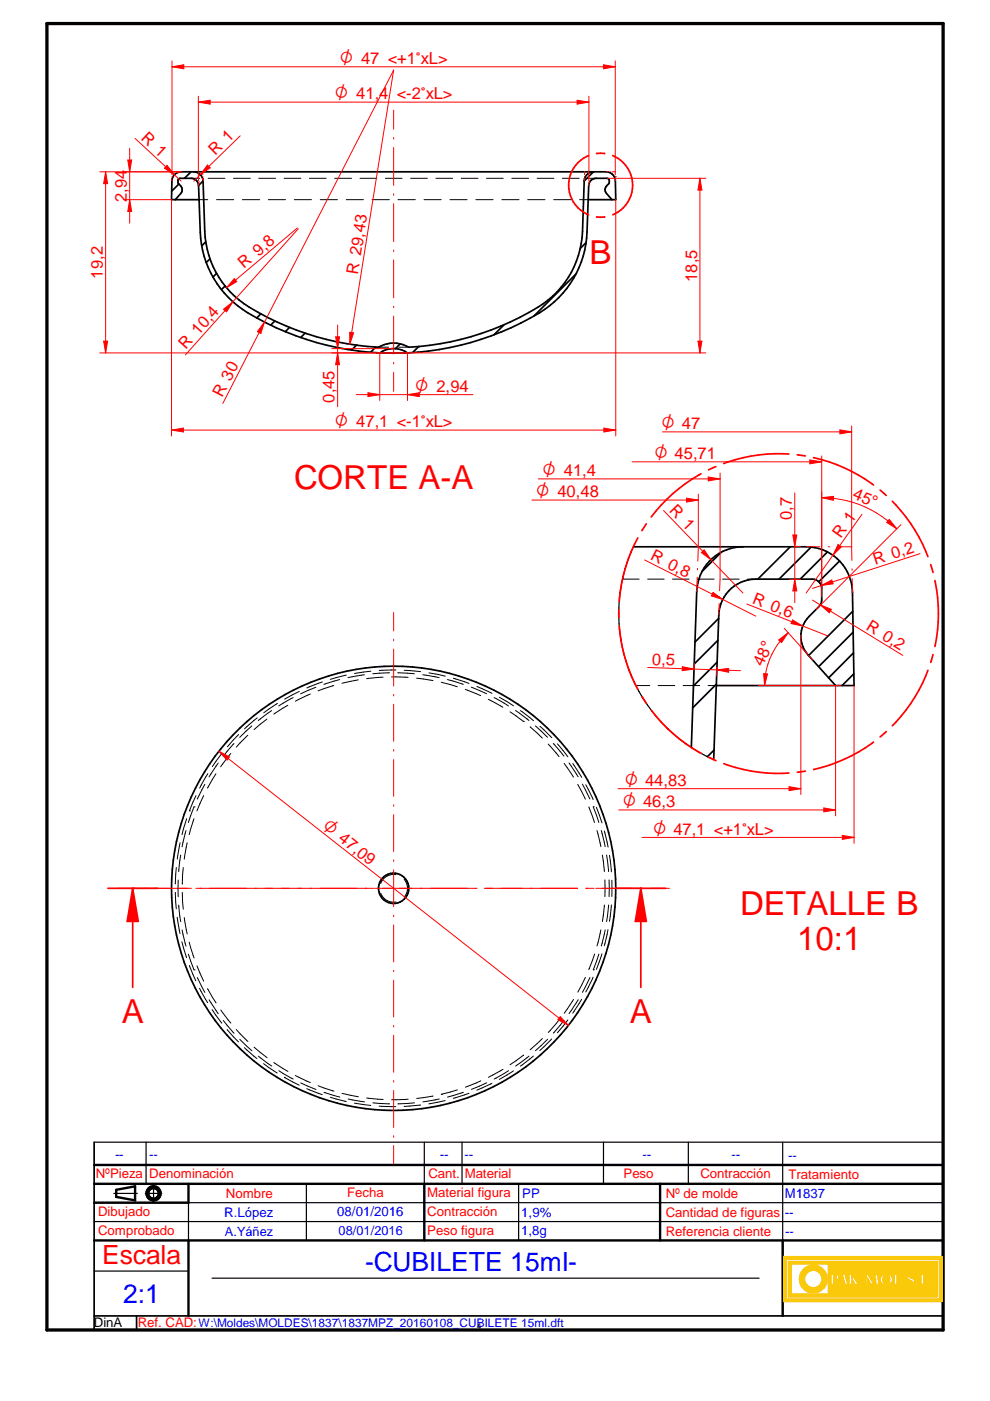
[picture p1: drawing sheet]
<svg xmlns="http://www.w3.org/2000/svg" width="210mm" height="297mm" viewBox="0 0 210 297" stroke-linecap="round" stroke-linejoin="round" font-family="sans-serif">
<path d="M9.9 5h190.1v277h-190.1z" fill="none" stroke="#000" stroke-width=".7"/>
<g fill="none" stroke="#000" stroke-width=".51">
<path d="M20 255h20M20 247h180M20 251h180M24.6 252.3v1.5M28.6 251.5v3M140 251v12M20 263h180M165.9 263v16"/>
<circle cx="32.5" cy="253" r="1.13"/>
<circle cx="32.6" cy="253" r="1.5"/>
</g>
<path d="M20 242.2v39.8h180v-39.8M20 279h180M29 279v3" fill="none" stroke="#000" stroke-width=".36"/>
<g fill="none" stroke="#000" stroke-width=".25">
<path d="M20 259h180M24.1 253h5M30.8 253h3.5M31 242.2v8.8M32.6 251.3v3.5M40 255v8M65 251v12M98 242.2v8.8M110 251v12M128 242.2v8.8M145.9 242.2v8.8M165.9 242.2v20.8"/>
<path d="M20 269.5h20M45 271h116"/>
</g>
<g fill="#faca0a">
<path d="M166.2 266.4v9.5h33.5v-9.5zM166.7 267h32.5v8.4h-32.5z" fill-rule="evenodd"/>
<path d="M167.2 267.5v7.4h31.5v-7.4zM194.1 272.1a.3 .3 0 0 1 .6 0 .3 .3 0 0 1-.6 0zM195.3 270.1h.6v2h.9v.3h-1.5zM197 272.1a.3 .3 0 0 1 .6 0 .3 .3 0 0 1-.6 0zM167.7 268h7.9v6.4h-7.9zM176.1 270.1h1.2a.66 .66 0 0 1 .6 .8 .66 .66 0 0 1-.8 .5h-.3v1h-.7zM178.6 270.1h.6l.6 2.3h-.6l-.2-.5h-.7l-.1 .5h-.3zM180 270.1h.6v1l.8-1h.3l-.6 .7 .9 1.6h-.7l-.6-1-.1 1h-.6zM182.1 271h.8v.3h-.8zM183.7 270.1h.4l.8 1.5 .8-1.5h.4l.3 2.3h-.7l-.1-1.4-.8 1.4h-.2l-.7-1.4-.1 1.4h-.5zM187 270.3a1.28 1.28 0 0 1 1.9 .2 1.28 1.28 0 0 1-.2 1.8 1.27 1.27 0 0 1-1.8-.2 1.27 1.27 0 0 1 .1-1.8zM189.6 270.1h.6v2h.9v.3h-1.5zM192.6 270.3a.8 .8 0 0 1 1.3 .5h-.3a.4 .4 0 0 0-.3-.5 .4 .4 0 0 0-.5 .4l.1 .1a.9 .9 0 0 1 .9 .4 .9 .9 0 0 1 0 1 .83 .83 0 0 1-.9 .2 .83 .83 0 0 1-.6-.8h.4a.41 .41 0 0 0 .2 .6 .41 .41 0 0 0 .5-.4l-.1-.1a.9 .9 0 0 1-.7-1.4z" fill-rule="evenodd"/>
</g>
<path d="M176.1 270.1h1.2a.66 .66 0 0 1 .6 .8 .66 .66 0 0 1-.8 .5h-.3v1h-.7zM178.6 270.1h.6l.6 2.3h-.6l-.2-.5h-.7l-.1 .5h-.3zM180 270.1h.6v1l.8-1h.3l-.6 .7 .9 1.6h-.7l-.6-1-.1 1h-.6zM183.7 270.1h.4l.8 1.5 .8-1.5h.4l.3 2.3h-.7l-.1-1.4-.8 1.4h-.2l-.7-1.4-.1 1.4h-.5zM187 270.3a1.28 1.28 0 0 1 1.9 .2 1.28 1.28 0 0 1-.2 1.8 1.27 1.27 0 0 1-1.8-.2 1.27 1.27 0 0 1 .1-1.8zM192.4 270.8a.77 .77 0 0 1 .7-.7 .77 .77 0 0 1 .8 .7h-.3a.4 .4 0 0 0-.3-.5 .4 .4 0 0 0-.5 .4l.3 .2" fill="none" stroke="#faca0a" stroke-width=".36"/>
<circle cx="193.2" cy="270.9" r=".18" fill="#faca0a"/>
<path d="M193.2 270.9a.78 .78 0 0 1 .7 .5 .78 .78 0 0 1-.1 .8" fill="none" stroke="#faca0a" stroke-width=".36"/>
<circle cx="193.7" cy="272.2" r=".18" fill="#faca0a"/>
<path d="M193.1 272.2l-.5-.2 .1-.4h-.4a.82 .82 0 0 0 .5 .8 .82 .82 0 0 0 .9-.2" fill="none" stroke="#faca0a" stroke-width=".36"/>
<circle cx="193.1" cy="272.2" r=".18" fill="#faca0a"/>
<path d="M193.5 271.9l-.4 .3" fill="none" stroke="#faca0a" stroke-width=".36"/>
<circle cx="193.5" cy="271.9" r=".18" fill="#faca0a"/>
<path d="M192.4 270.8l.2 .5 .7 .4 .2 .2" fill="none" stroke="#faca0a" stroke-width=".36"/>
<path d="M170.5 269a2.91 2.91 0 0 1 3.1-.5 2.91 2.91 0 0 1 1.7 2.5h-1a1.89 1.89 0 0 0-2.8-1.4 1.89 1.89 0 0 0 0 3.2 1.89 1.89 0 0 0 2.8-1.5h1a2.91 2.91 0 0 1-4.1 2.5 2.91 2.91 0 0 1-.7-4.8z" fill-rule="evenodd" fill="#faca0a"/>
<path d="M170.5 269a2.91 2.91 0 0 1 3.1-.5 2.91 2.91 0 0 1 1.7 2.5h-1a1.89 1.89 0 0 0-2.8-1.4 1.89 1.89 0 0 0 0 3.2 1.89 1.89 0 0 0 2.8-1.5h1a2.91 2.91 0 0 1-4.1 2.5 2.91 2.91 0 0 1-.7-4.8z" fill="none" stroke="#faca0a" stroke-width=".36"/>
<path d="M176.8 270.3a.46 .46 0 0 1 .5 .5 .46 .46 0 0 1-.5 .5z" fill-rule="evenodd" fill="#faca0a"/>
<path d="M176.8 270.3a.46 .46 0 0 1 .5 .5 .46 .46 0 0 1-.5 .5z" fill="none" stroke="#faca0a" stroke-width=".36"/>
<path d="M178.7 270.7l.3 1h-.6z" fill="#faca0a"/>
<path d="M178.7 270.7l.3 1h-.6z" fill="none" stroke="#faca0a" stroke-width=".36"/>
<path d="M187.5 270.5a.75 .75 0 0 1 .9 .1 .75 .75 0 0 1 .2 .9 .68 .68 0 0 1-.7 .7 .68 .68 0 0 1-.7-.7l.1-.6z" fill-rule="evenodd" fill="#faca0a"/>
<g fill="none" stroke="#faca0a" stroke-width=".36">
<path d="M166.2 266.4h33.5v9.5h-33.5zM166.7 267h32.5v8.4h-32.5zM167.2 267.5h31.5v7.4h-31.5zM167.7 268h7.9v6.4h-7.9zM182.1 271h.8v.3h-.8zM187.5 270.5a.75 .75 0 0 1 .9 .1 .75 .75 0 0 1 .2 .9 .68 .68 0 0 1-.7 .7 .68 .68 0 0 1-.7-.7l.1-.6zM189.6 270.1h.6v2h.9v.3h-1.5zM195.3 270.1h.6v2h.9v.3h-1.5z"/>
<circle cx="194.4" cy="272.1" r=".29"/>
<circle cx="197.3" cy="272.1" r=".3"/>
</g>
<path d="M20 242.2h180M40 255h160M90 242.2v8.8" fill="none" stroke="#000" stroke-width=".25"/>
<path d="M24.6 253.8l4 .7M28.6 251.5l-4 .8M40 251v4M90 251v12M40 263v16" fill="none" stroke="#000" stroke-width=".51"/>
<g fill="none" stroke="#000" stroke-width=".21">
<path d="M47.1 159.7l-2.1 2.8M48.9 159.8l-2.1 2.8M49.6 157.6l-2.3 2.7M50.6 155.7l-2.4 2.6M52.5 155.9l-2.4 2.5M53.4 153.9l-2.6 2.4M54.5 152.2l-2.6 2.3M56.6 152.5l-2.7 2.2M57.6 150.7l-2.8 2.1M58.8 149.1l-2.9 2M61 149.5l-2.9 1.9M62.1 147.9l-3 1.8"/>
<path d="M63.5 146.6l-3.2 1.6M65.8 147.2l-3.2 1.5M67 145.7l-3.3 1.4M68.3 144.6l-3.2 1.3M70.8 145.4l-3.4 1.1M72 144.1l-3.3 1M73.4 143.1l-3.4 .9M75.9 144.1l-3.4 .8M77.3 143.1l-3.5 .6M78.6 142.3l-3.4 .5M81.2 143.6l-3.5 .3M82.5 142.6l-3.5 .3"/>
<path d="M83 143.5l3.5 .1M83.9 142l-3.5 .2M84.3 142.6l3.6 .3M85.7 142.1l3.5 .3M88.3 143.8l3.5 .5M89.6 143.1l3.5 .6M91 142.7l3.4 .7M93.6 144.7l3.4 .9M94.9 144.1l3.3 1M96.1 143.8l3.3 1.1M98.7 146.2l3.2 1.3M99.9 145.7l3.3 1.4"/>
<path d="M101.1 145.5l3.2 1.5M103.5 148.3l3.1 1.7M104.8 147.9l3 1.8M105.9 147.8l3 1.8M108.1 150.9l2.9 2M109.3 150.6l2.8 2.2M110.3 150.7l2.8 2.1M111 152.9h.1M112.4 154.1l2.6 2.4M113.5 153.9l2.6 2.4M114.5 154l2.5 2.4M116.2 157.8l2.3 2.6"/>
<path d="M117.3 157.6l2.3 2.7M118.2 157.7l2.2 2.7M38.2 178.7l-.6 3.4M39.4 176.1l-.8 3.4M39.6 173.6l-1 3.4M39.7 178.7l-.6 3.5M40.2 171.9h.1M41.1 171.1h.1M41.1 171.1l-1.2 3.3M41.1 173.6l-1 3.4M41.6 168.7l-1.4 3.2M43.2 168.7l-1.4 3.2"/>
<path d="M43.4 166.3l-1.6 3.1M44.1 164l-1.8 3.1M45.8 164.1l-1.8 3M46.3 161.8l-2 2.9M119.6 161.9l2 2.9M120.6 161.8l2 2.9M121.5 161.9l1.8 2.9M122.5 166.3l1.6 3.1M123.5 166.3l1.6 3.1M124.2 166.4l1.6 3.1M124.8 171.1l1.2 3.3M125.8 171h.1"/>
<path d="M125.8 171.1l1.2 3.3M126.4 171.2l1.2 3.3M126.6 176.1l.8 3.4M127.5 176.1l.8 3.4M128.1 176.2l.8 3.4M37.2 189.2l.2 3.5M37.4 183.9l-.2 3.5M37.6 194.5l.6 3.4M37.8 186.6v3.5M37.9 191.9l.4 3.5M38.3 181.3l-.4 3.5M38.6 199.7l1 3.3"/>
<path d="M38.6 197.2l.8 3.4M38.7 189.3l.2 3.5M38.9 183.9l-.2 3.6M39.1 194.5l.6 3.5M40.1 199.7l1 3.4M80.7 189.4a2.9 2.9 0 0 0 3.3 1.8M83.9 185.4a2.9 2.9 0 0 0-3.2 1.9M85.7 186.5a2.92 2.92 0 0 1 0 3.7M127.4 197.1l-.8 3.5M127.7 181.3l.4 3.5M128.1 191.9l-.4 3.5M128.2 186.6v3.5"/>
<path d="M128.3 197.1l-.8 3.5M128.6 181.3l.4 3.5M128.9 197.1l-.8 3.4M129 191.9l-.4 3.5M129.1 186.6v3.5M129.2 181.4l.4 3.4M129.6 191.9l-.4 3.4M129.7 186.6v3.5M39.9 202.3l1.2 3.3M40.2 204.7l1.3 3.2M41.1 205.6h.1M41.8 204.8l1.4 3.2"/>
<path d="M41.8 207.3l1.6 3.1M42.3 209.5l1.7 3.1M44 209.6l1.8 3M44.3 212l2 2.9M45 214.1l2 2.8M46.8 214.1l2.1 2.8M47.3 216.4l2.3 2.7M48.2 218.3v.1M48.2 218.4l2.3 2.5M50.1 218.3l2.5 2.5M118.5 216.2l-2.3 2.7M119.6 216.3l-2.3 2.7"/>
<path d="M120.4 216.3l-2.2 2.7M121.6 211.9l-2 2.9M122.6 212l-2 2.9M123.3 211.9l-1.9 2.9M124.1 207.2l-1.6 3.2M125.1 207.3l-1.6 3.1M125.8 207.2l-1.6 3.1M125.8 205.6h.1M126.1 202.3l-1.3 3.3M127 202.3l-1.2 3.3M127.6 202.2l-1.2 3.3M50.8 220.4l2.6 2.4"/>
<path d="M51.8 222.1l2.7 2.3M53.9 222l2.7 2.2M54.8 223.9l2.8 2.1M55.9 225.5l2.9 2M58.1 225.3l2.9 1.9M59.1 227l3.1 1.8M60.3 228.4h.1M60.3 228.4l3.1 1.7M62.6 228l3.2 1.5M63.8 229.6l3.2 1.4M65 230.8l3.3 1.3M67.5 230.2l3.3 1.1"/>
<path d="M68.7 231.6l3.4 1M70 232.6l3.4 .9M72.5 231.8l3.5 .7M73.8 233l3.5 .6M75.1 233.9l3.5 .5M77.7 232.8l3.5 .3M79.1 233.8l3.5 .2M80.4 234.5l3.5 .1M86.6 233l-3.6 .2M87.9 233.8l-3.5 .2M89.2 234.3l-3.5 .3M91.8 232.4l-3.5 .5"/>
<path d="M93.1 233l-3.4 .6M93.6 232h.1M94.4 233.3l-3.5 .7M97 231.1l-3.4 .9M98.3 231.6l-3.4 1M99.4 231.8l-3.3 1.1M101.9 229.2l-3.2 1.3M103.2 229.6l-3.3 1.4M104.3 229.7l-3.2 1.4M106.6 226.7l-3.1 1.7M107.8 227l-3 1.8M108.9 227.1l-3 1.8"/>
<path d="M111 223.7l-2.9 2M112.2 223.9l-2.9 2.1M113.1 223.9l-2.8 2.1M115 220.2l-2.6 2.4M116.1 220.3l-2.6 2.5M117 220.3l-2.6 2.4"/>
</g>
<g fill="none" stroke="#000" stroke-width=".36">
<circle cx="83.5" cy="188.3" r="3.2"/>
<circle cx="83.5" cy="188.3" r="47.1"/>
</g>
<g fill="none" stroke="#f00" stroke-width=".21">
<path d="M83.5 129.9v3.9M83.5 135.5v.4M83.5 137.6v7.9M83.5 147.2v.4M83.5 149.3v7.9M83.5 158.9v.4M83.5 161v7.8M83.5 170.6v.3M83.5 172.7v7.9M25 188.3h15.6M41.5 188.3h37.9M79.5 188.3h21.7"/>
<path d="M83.5 182.3v.3M83.5 184.4v7.8M83.5 194v.4M83.5 196.1v7.8M102.7 188.3h19.7M124.2 188.3h1.7M126.3 188.3h9.9M138 188.3h3.9M83.5 205.7v.3M83.5 207.8v7.8M83.5 217.4v.3M83.5 219.5v7.8"/>
<path d="M83.5 229.1v.3M83.5 231.2v7.8M83.5 240.8v.3M83.5 242.9v3.9"/>
</g>
<path d="M33.4 188.3h-5.3v21M130.6 188.3h5.3" fill="none" stroke="#f00" stroke-width=".36"/>
<path d="M28.1 188.3l1.2 7h-2.3z" fill="#f00"/>
<path d="M28.1 188.3l1.2 7h-2.3zM135.9 188.3v21" fill="none" stroke="#f00" stroke-width=".36"/>
<path d="M135.9 188.3l1.1 7h-2.3z" fill="#f00"/>
<g fill="none" stroke="#f00" stroke-width=".36">
<path d="M124.8 33a6.7 6.7 0 0 0-4.2 6.3 6.7 6.7 0 0 0 4.2 6.2M126.5 32.6h1.7M129.9 33a6.8 6.8 0 0 1 4.2 6.3 6.8 6.8 0 0 1-4.2 6.2M126.5 46h1.7M151.8 98.9l-1.6 .7M167.3 96.3a33.4 33.4 0 0 0-13.9 2M169 96.4l1.8 .3M172.5 97a33.4 33.4 0 0 1 12.7 5.8M135.2 114a33.6 33.6 0 0 0-3.9 13.5M137 111.1l-.9 1.4M148.6 100.5a33.9 33.9 0 0 0-10.5 9.1M186.6 103.9l1.3 1.1"/>
<path d="M189.2 106.3a33.6 33.6 0 0 1 7.5 11.7M197.3 119.7l.5 1.7M131.2 129.2v1.8M131.3 132.7a33.5 33.5 0 0 0 3.9 13.5M197.8 138.8l-.5 1.6M198.2 123.1a33.4 33.4 0 0 1 0 14M136.1 147.7l1 1.4M138.1 150.6a33.5 33.5 0 0 0 10.6 9.1M185.2 157.3a34 34 0 0 1-12.7 5.9M187.9 155.1l-1.3 1.2M196.7 142.1a33.1 33.1 0 0 1-7.5 11.8M150.2 160.5l1.6 .8"/>
<path d="M153.5 161.9a32.8 32.8 0 0 0 13.8 2M170.8 163.5l-1.7 .2M22.9 188.3h5.2M135.9 188.3l1.1 7h-2.3zM135.9 188.3h5.2"/>
</g>
<g fill="none" stroke="#000" stroke-width=".36">
<path d="M37.9 39l-1.5 1.5M40.5 36.4l-1.4 1.4M41.1 36.4a1.99 1.99 0 0 1 2 1.9l.3 10.7a19.9 19.9 0 0 0 11.3 17.2 58.5 58.5 0 0 0 25.5 7.4 6.3 6.3 0 0 1 6.5 0 57.3 57.3 0 0 0 29.5-10 19.5 19.5 0 0 0 7.3-14.6l.4-10.7a2.01 2.01 0 0 1 1.9-1.9M42.1 39.3l-.4-.9-.5-.4-.7-.2-2.5 .1a.83 .83 0 0 0-.1 1.1 1.37 1.37 0 0 1 .4 2l-1.1 1.3M42.1 39.3l.4 9.9a21 21 0 0 0 12 18.2 59.8 59.8 0 0 0 26 7.4M43.1 38.4l-1 .9M125.8 36.4l-1.9 2M42.2 42.3h-5.8v-3.9a1.96 1.96 0 0 1 2-2h90.1a1.96 1.96 0 0 1 2 2l.1 3.9h-5.9M43.6 51.3l-.8 .8M44.5 54.9l-.8 .8M45.9 58l-.8 .7M122.1 58.1l-8.9 8.9"/>
<path d="M124.2 51.5l-1.2 1.2M129.8 42.3l-1.2-1.3a1.47 1.47 0 0 1 .5-2.2 .84 .84 0 0 0-.1-.9l-3-.1-.6 .3-.5 .9-.4 10.2a21 21 0 0 1-12.1 18.2 59.8 59.8 0 0 1-26 7.4M47.7 60.6l-.8 .8M55.3 66.5l-.9 .9M58.3 68.1l-.9 .8M61.4 69.4l-.9 .9M64.7 70.6l-.9 1M75.6 73.2l-1.1 1M79.7 73.6l-1.1 1.1M80.5 74.8a5.2 5.2 0 0 1 5.9 0M80.5 74.8h5.9M84.9 72.9l-1.1 1"/>
<path d="M88.8 73.5l-1.3 1.2M106.9 68.9l-2.2 2.1M134.3 115.9h36.6a9.8 9.8 0 0 1 9.8 9.7l.4 19.8h-29.2M152.9 117.1l-4 4M157.5 115.9a9.8 9.8 0 0 0-9.8 9.5l-1.1 33.1M167.6 115.9l-6.9 6.9M172 116l-6.8 6.8M175.4 117l-5.7 5.8M178 119l-4.4 4.3M152.2 135.8l-5 5M152.4 131.1l-5 5M180.8 129.6l-9.4 9.4"/>
<path d="M180.9 134l-7.3 7.4M181 138.4l-5.3 5.3M151.4 159l-1.4 1.4M151.9 145.1l-5 5M152 140.4l-5 5M177.2 145.4l-5.9-6.6a5.9 5.9 0 0 1 .2-8.1l2.1-2.1 .5-.6 .1-.8v-2.4a1.99 1.99 0 0 0-1.9-2h-12a7.8 7.8 0 0 0-7.9 7.6l-1.1 30.7M181 142.9l-2.5 2.5"/>
</g>
<g fill="none" stroke="#000" stroke-width=".21">
<path d="M40.5 37.8h1.8M44.1 37.8h3.6M49.5 37.8h3.6M54.9 37.8h3.5M60.2 37.8h3.6M65.6 37.8h3.6M71 37.8h3.5M76.3 37.8h3.6M81.7 37.8h3.5M87.1 37.8h3.5M92.4 37.8h3.6M97.8 37.8h3.5"/>
<path d="M103.1 37.8h3.6M108.5 37.8h3.6M113.9 37.8h3.5M119.3 37.8h3.5M124.6 37.8h1.8M42.2 42.3h1.8M45.9 42.3h3.7M51.4 42.3h3.7M56.9 42.3h3.6M62.4 42.3h3.6M67.9 42.3h3.6M73.4 42.3h3.6"/>
<path d="M78.9 42.3h3.6M84.4 42.3h3.7M89.9 42.3h3.6M95.4 42.3h3.6M100.9 42.3h3.6M106.4 42.3h3.6M111.9 42.3h3.6M117.4 42.3h3.6M122.9 42.3h1.8M80.2 73.6h2.2M84.6 73.6h2.1M132 122.8h3.5"/>
<path d="M137.3 122.8h3.5M142.6 122.8h3.5M147.9 122.8h3.5M153.2 122.8h3.5M158.5 122.8h1.8M134.8 145.4h3M139.6 145.4h3.5M144.8 145.4h3.6M150.1 145.4h1.8"/>
</g>
<g fill="none" stroke="#f00" stroke-width=".21">
<path d="M36.4 37.4h.1M36.4 37.8v.6M37.1 36.4h-.6v.7M37.4 36.4h.1M37.8 36.4h.6M42.1 37.8v.5M42.1 38.6h.1M42.1 38.9v.4M43 36.4v.6M43 37.4h.1M43 37.7l.1 .6M83.5 23.4v4"/>
<path d="M83.5 29.1v.4M83.5 31.3v8M123.9 37.7v.6M123.9 37.4h.1M124 36.4l-.1 .6M124.8 38.9v.4M124.8 38.6h.1M124.9 37.8l-.1 .5M128.5 36.4h.6M129.5 36.4h.1M129.8 36.4h.7v.7M130.5 37.4h.1"/>
<path d="M130.5 37.8v.6M83.5 41.1v.3M83.5 43.2v8M83.5 53v.3M83.5 55.1v8M83.5 64.9v.3M83.5 67v8.1M83.5 76.8v.4M83.5 78.9v4.1M78 83.3l2.5 .4-2.5 .4zM148.1 115.9l-.1 3.1M170.9 115.9h2.9"/>
<path d="M175.6 115.9h.3M177.7 115.9h2.9v2.9M147.8 122.4l-.1 3M147.9 120.5v.3M152.5 128l-.1 2.4M152.5 126.5v.2M152.7 122.8l-.1 2.4M180.7 120.6v.3M180.7 122.7v2.9"/>
</g>
<path d="M134.3 115.9a33.9 33.9 0 0 0 17 45.2" fill="none" stroke="#000" stroke-width=".25"/>
<path d="M78 83.3l2.5 .4-2.5 .4z" fill="#f00"/>
<path d="M86.4 83.7l2.5-.4v.8z" fill="none" stroke="#f00" stroke-width=".21"/>
<path d="M86.4 83.7l2.5-.4v.8z" fill="#f00"/>
<path d="M22.4 36.4l.4 2.5h-.8zM80.5 74.8v10.1M86.4 74.8v10.1M75.5 83.7h24.8" fill="none" stroke="#f00" stroke-width=".21"/>
<path d="M22.4 36.4l.4 2.5h-.8z" fill="#f00"/>
<path d="M22 72.3h.8l-.4 2.5z" fill="none" stroke="#f00" stroke-width=".21"/>
<path d="M22 72.3h.8l-.4 2.5z" fill="#f00"/>
<path d="M21.1 36.4h17.3M22.4 36.4v38.4M27.5 42.3l.4 2.5h-.8zM21.1 74.8h62.4" fill="none" stroke="#f00" stroke-width=".21"/>
<path d="M27.5 42.3l.4 2.5h-.8z" fill="#f00"/>
<path d="M27.1 33.9h.8l-.4 2.5z" fill="none" stroke="#f00" stroke-width=".21"/>
<path d="M27.1 33.9h.8l-.4 2.5z" fill="#f00"/>
<path d="M26.2 36.4h12.2M27.5 31.4v15.9M26.2 42.3h10.2M118.8 215.5l1.7 1.9-2.2-1.2z" fill="none" stroke="#f00" stroke-width=".21"/>
<path d="M118.8 215.5l1.7 1.9-2.2-1.2z" fill="#f00"/>
<path d="M46.4 159.3l2.2 1.2-.5 .6z" fill="none" stroke="#f00" stroke-width=".21"/>
<path d="M46.4 159.3l2.2 1.2-.5 .6z" fill="#f00"/>
<path d="M71.6 74.8l.4 2.5h-.8zM46.4 159.3l74.1 58.1" fill="none" stroke="#f00" stroke-width=".21"/>
<path d="M71.6 74.8l.4 2.5h-.8z" fill="#f00"/>
<path d="M71.2 71.4h.8l-.4 2.5z" fill="none" stroke="#f00" stroke-width=".21"/>
<path d="M71.2 71.4h.8l-.4 2.5z" fill="#f00"/>
<path d="M70.3 74.8h16.1M70.3 73.9h13.2M71.6 68.9v17.3M36.4 91.2l2.5-.4v.8z" fill="none" stroke="#f00" stroke-width=".21"/>
<path d="M36.4 91.2l2.5-.4v.8z" fill="#f00"/>
<path d="M128 90.8l2.6 .4-2.6 .4z" fill="none" stroke="#f00" stroke-width=".21"/>
<path d="M128 90.8l2.6 .4-2.6 .4z" fill="#f00"/>
<path d="M35.4 35.1l1.6 2-2.1-1.4zM36.4 42.3v50.1M130.6 42.3v50.1M36.4 91.2h94.2" fill="none" stroke="#f00" stroke-width=".21"/>
<path d="M35.4 35.1l1.6 2-2.1-1.4z" fill="#f00"/>
<path d="M28.6 29.3l9.8 9.1M44 35l.6 .6-2.1 1.4z" fill="none" stroke="#f00" stroke-width=".21"/>
<path d="M44 35l.6 .6-2.1 1.4z" fill="#f00"/>
<path d="M50.9 28.8l-9.8 9.6M148 72.3h.8l-.4 2.5z" fill="none" stroke="#f00" stroke-width=".21"/>
<path d="M148 72.3h.8l-.4 2.5z" fill="#f00"/>
<path d="M148.4 37.8l.4 2.5h-.8z" fill="none" stroke="#f00" stroke-width=".21"/>
<path d="M148.4 37.8l.4 2.5h-.8z" fill="#f00"/>
<path d="M42.1 21.7l2.5-.4v.8zM128.8 37.8h20.8M148.4 37.8v37M83.5 74.8h66.1" fill="none" stroke="#f00" stroke-width=".21"/>
<path d="M42.1 21.7l2.5-.4v.8z" fill="#f00"/>
<path d="M122.4 21.3l2.5 .4-2.5 .4z" fill="none" stroke="#f00" stroke-width=".21"/>
<path d="M122.4 21.3l2.5 .4-2.5 .4z" fill="#f00"/>
<path d="M36.5 14.2l2.5-.5v.9zM42.1 20.4v17.4M42.1 21.7h82.8M124.9 20.4v17.4" fill="none" stroke="#f00" stroke-width=".21"/>
<path d="M36.5 14.2l2.5-.5v.9z" fill="#f00"/>
<path d="M128 13.7l2.5 .5-2.5 .4z" fill="none" stroke="#f00" stroke-width=".21"/>
<path d="M128 13.7l2.5 .5-2.5 .4z" fill="#f00"/>
<path d="M36.5 12.9v23.5M36.5 14.2h94M130.5 12.9v23.5M178.6 177.1l2.5 .4-2.5 .5z" fill="none" stroke="#f00" stroke-width=".21"/>
<path d="M178.6 177.1l2.5 .4-2.5 .5z" fill="#f00"/>
<path d="M181.1 145.4v33.4M136.1 177.5h45M167.3 166.8l2.5 .4-2.5 .4z" fill="none" stroke="#f00" stroke-width=".21"/>
<path d="M167.3 166.8l2.5 .4-2.5 .4z" fill="#f00"/>
<path d="M171.7 97.5l2.5 .4-2.5 .4zM169.8 134.7v33.8M131 167.2h38.8" fill="none" stroke="#f00" stroke-width=".21"/>
<path d="M171.7 97.5l2.5 .4-2.5 .4z" fill="#f00"/>
<path d="M134 97.9h40.2M174.2 96.7v28.1M148.7 117.2l.6-.6 1.4 2.1z" fill="none" stroke="#f00" stroke-width=".21"/>
<path d="M148.7 117.2l.6-.6 1.4 2.1z" fill="#f00"/>
<path d="M140.7 108.2l16.8 17.5M151.2 125.6l2 1.5-2.4-.8z" fill="none" stroke="#f00" stroke-width=".21"/>
<path d="M151.2 125.6l2 1.5-2.4-.8z" fill="#f00"/>
<path d="M136.7 118.7l23.6 11.9M168 131.4l2.2 1.3-2.5-.5z" fill="none" stroke="#f00" stroke-width=".21"/>
<path d="M168 131.4l2.2 1.3-2.5-.5z" fill="#f00"/>
<path d="M158.3 128.1l17.4 6.8M173.9 128.2l2.4 1-.5 .7z" fill="none" stroke="#f00" stroke-width=".21"/>
<path d="M173.9 128.2l2.4 1-.5 .7z" fill="#f00"/>
<path d="M172.3 127.2l19.1 11.8M174.1 124.1l2.3-1.1 .2 .8z" fill="none" stroke="#f00" stroke-width=".21"/>
<path d="M174.1 124.1l2.3-1.1 .2 .8z" fill="#f00"/>
<path d="M177.7 115.4l.7 .5-1.8 1.8zM195.1 117.4l-22.8 7.4" fill="none" stroke="#f00" stroke-width=".21"/>
<path d="M177.7 115.4l.7 .5-1.8 1.8z" fill="#f00"/>
<path d="M182.8 109.1l-11.9 16.6M174.7 171.3l2.5 .4-2.5 .4z" fill="none" stroke="#f00" stroke-width=".21"/>
<path d="M174.7 171.3l2.5 .4-2.5 .4z" fill="#f00"/>
<path d="M145.6 105.6l2.5 .4-2.5 .4zM177.2 145.4v27.6M131.2 171.7h46" fill="none" stroke="#f00" stroke-width=".21"/>
<path d="M145.6 105.6l2.5 .4-2.5 .4z" fill="#f00"/>
<path d="M112.8 106h35.3M148.1 104.8v11.1M150.2 101.1l2.5 .4-2.5 .5z" fill="none" stroke="#f00" stroke-width=".21"/>
<path d="M150.2 101.1l2.5 .4-2.5 .5z" fill="#f00"/>
<path d="M114.1 101.5h38.6M152.7 100.3v22.5M168.5 122.8l.4 2.5h-.8z" fill="none" stroke="#f00" stroke-width=".21"/>
<path d="M168.5 122.8l.4 2.5h-.8z" fill="#f00"/>
<path d="M168.1 113.4h.8l-.4 2.5z" fill="none" stroke="#f00" stroke-width=".21"/>
<path d="M168.1 113.4h.8l-.4 2.5z" fill="#f00"/>
<path d="M168.3 115.9h1.5M168.5 104.5v23.3M165.1 135.7l2-1.5-1.4 2zM167.3 122.8h2.5" fill="none" stroke="#f00" stroke-width=".21"/>
<path d="M165.1 135.7l2-1.5-1.4 2z" fill="#f00"/>
<path d="M161.9 142.8l.8 .1-.6 2.5z" fill="none" stroke="#f00" stroke-width=".21"/>
<path d="M161.9 142.8l.8 .1-.6 2.5z" fill="#f00"/>
<path d="M188.6 110.1l1.5 2-2.1-1.3zM166.3 133.2l6 6.8M167.1 134.2a15 15 0 0 0-5 11.2M160.9 145.4h17.4" fill="none" stroke="#f00" stroke-width=".21"/>
<path d="M188.6 110.1l1.5 2-2.1-1.3z" fill="#f00"/>
<path d="M174.2 105.5l2.5-.3v.9z" fill="none" stroke="#f00" stroke-width=".21"/>
<path d="M174.2 105.5l2.5-.3v.9z" fill="#f00"/>
<path d="M178.1 91.1l2.5 .5-2.5 .4zM174.2 104.3v22.3M174.2 105.5a22.4 22.4 0 0 1 15.9 6.6M191 111.2l-17.9 18" fill="none" stroke="#f00" stroke-width=".21"/>
<path d="M178.1 91.1l2.5 .5-2.5 .4z" fill="#f00"/>
<path d="M140.5 91.6h40.1M180.6 90.3v25.6M152 142l2.5-.3v.8z" fill="none" stroke="#f00" stroke-width=".21"/>
<path d="M152 142l2.5-.3v.8z" fill="#f00"/>
<path d="M144.7 141.4l2.5 .5-2.6 .3z" fill="none" stroke="#f00" stroke-width=".21"/>
<path d="M144.7 141.4l2.5 .5-2.6 .3z" fill="#f00"/>
<path d="M49.7 59.1l.5 .6-2.2 1.3zM137.3 141.5l19.7 .7M147.2 140.6v1.3M152 141.5v1.8" fill="none" stroke="#f00" stroke-width=".21"/>
<path d="M49.7 59.1l.5 .6-2.2 1.3z" fill="#f00"/>
<path d="M63 48.3l-15 12.7M74.1 70.4l.9 .2-.8 2.4z" fill="none" stroke="#f00" stroke-width=".21"/>
<path d="M74.1 70.4l.9 .2-.8 2.4z" fill="#f00"/>
<path d="M83.5 14.9l-9.3 58.1M47.4 65.6l2-1.6-1.4 2.1z" fill="none" stroke="#f00" stroke-width=".21"/>
<path d="M47.4 65.6l2-1.6-1.4 2.1z" fill="#f00"/>
<path d="M63.2 48.5l-23.9 26.7M56.1 68.3l-.8 2.4-.7-.4z" fill="none" stroke="#f00" stroke-width=".21"/>
<path d="M56.1 68.3l-.8 2.4-.7-.4z" fill="#f00"/>
<path d="M83.5 14.9l-36.3 70.6" fill="none" stroke="#f00" stroke-width=".21"/>
<g font-size="7" fill="#f00">
<text x="125" y="56">B</text>
<text x="62.4" y="103.7">CORTE A-A</text>
<text x="156.9" y="193.9">DETALLE B</text>
<text x="169" y="201.4">10:1</text>
<text x="25.8" y="216.8">A</text>
<text x="133.5" y="216.8">A</text>
</g>
<text font-size="5.6" fill="#f00" x="21.6" y="268.1">Escala</text>
<g font-size="5.6" fill="#00f">
<text x="77.4" y="269.4">-CUBILETE 15ml-</text>
<text x="26.1" y="276.2">2:1</text>
</g>
<g font-size="3.9" fill="#f00">
<text x="72" y="13.5">O 47 &lt;+1vxL&gt;</text>
<text x="71" y="21">O 41,4 &lt;-2vxL&gt;</text>
<text x="88" y="83.1">O 2,94</text>
<text x="71" y="90.6">O 47,1 &lt;-1vxL&gt;</text>
<text x="140.3" y="91">O 47</text>
<text x="115" y="100.9">O 41,4</text>
<text x="138.7" y="97.3">O 45,71</text>
<text x="113.7" y="105.4">O 40,48</text>
<text x="132.5" y="166.6">O 44,83</text>
<text x="132.1" y="171.1">O 46,3</text>
<text x="68.2" y="175.6" transform="rotate(38 68.2 175.6)">O 47,09</text>
<text x="138.5" y="176.9">O 47,1 &lt;+1vxL&gt;</text>
</g>
<g font-size="3.5" fill="#f00">
<text x="29.7" y="29.5" transform="rotate(43 29.7 29.5)">R 1</text>
<text x="45.6" y="33.1" transform="rotate(-44 45.6 33.1)">R 1</text>
<text x="26.9" y="42.8" transform="rotate(-90 26.9 42.8)">2,94</text>
<text x="21.8" y="59.1" transform="rotate(-90 21.8 59.1)">19,2</text>
<text x="51.7" y="57.1" transform="rotate(-40 51.7 57.1)">R 9,8</text>
<text x="75.9" y="58.2" transform="rotate(-81 75.9 58.2)">R 29,43</text>
<text x="147.8" y="59.7" transform="rotate(-90 147.8 59.7)">18,5</text>
<text x="39.4" y="74.2" transform="rotate(-48 39.4 74.2)">R 10,4</text>
<text x="47.1" y="84.5" transform="rotate(-63 47.1 84.5)">R 30</text>
<text x="71" y="85.4" transform="rotate(-90 71 85.4)">0,45</text>
<text x="180.6" y="105.6" transform="rotate(22 180.6 105.6)">45°</text>
<text x="141.7" y="108.4" transform="rotate(46 141.7 108.4)">R 1</text>
<text x="167.9" y="110.3" transform="rotate(-90 167.9 110.3)">0,7</text>
<text x="137.7" y="118.6" transform="rotate(27 137.7 118.6)">R 0,8</text>
<text x="178.3" y="114.3" transform="rotate(-55 178.3 114.3)">R 1</text>
<text x="185.6" y="119.8" transform="rotate(-18 185.6 119.8)">R 0,2</text>
<text x="159.4" y="127.8" transform="rotate(21 159.4 127.8)">R 0,6</text>
<text x="183.4" y="133.3" transform="rotate(31 183.4 133.3)">R 0,2</text>
<text x="138.2" y="140.9" transform="rotate(2 138.2 140.9)">0,5</text>
<text x="161.8" y="141.4" transform="rotate(-66 161.8 141.4)">48°</text>
</g>
<g font-size="2.8" fill="#00f">
<text x="24.4" y="245.7">--</text>
<text x="31.6" y="245.7">--</text>
<text x="93.3" y="245.7">--</text>
<text x="98.5" y="245.7">--</text>
<text x="136.2" y="245.7">--</text>
<text x="155.1" y="245.7">--</text>
<text x="167.1" y="245.9">--</text>
<text x="47.5" y="258">R.López</text>
<text x="71.5" y="257.9">08/01/2016</text>
<text x="110.5" y="257.9">1,9%</text>
<text x="110.7" y="254">PP</text>
<text x="166.4" y="254">M1837</text>
<text x="166.4" y="257.9">--</text>
<text x="110.5" y="261.9">1,8g</text>
<text x="166.5" y="262.1">--</text>
</g>
<g font-size="2.8" fill="#f00">
<text x="20.3" y="249.7">NºPieza</text>
<text x="31.6" y="249.7">Denominación</text>
<text x="90.8" y="249.7">Cant.</text>
<text x="98.5" y="249.7">Material</text>
<text x="132.2" y="249.7">Peso</text>
<text x="148.5" y="249.7">Contracción</text>
<text x="167.2" y="249.9">Tratamiento</text>
<text x="20.8" y="257.9">Dibujado</text>
<text x="47.9" y="254">Nombre</text>
<text x="73.6" y="253.8">Fecha</text>
<text x="90.6" y="253.9">Material figura</text>
<text x="90.6" y="257.9">Contracción</text>
<text x="141.1" y="254">Nº de molde</text>
<text x="141.1" y="257.9">Cantidad de figuras</text>
<text x="20.8" y="261.9">Comprobado</text>
<text x="90.6" y="261.9">Peso figura</text>
<text x="141.1" y="262">Referencia cliente</text>
<text x="29.2" y="281.4">Ref. CAD:W:\Moldes\MOLDES\1837\1837MPZ_20160108_CUBILETE 15ml.dft</text>
</g>
<text font-size="2.8" x="19.9" y="281.4">DinA</text>
<g font-size="2.7" fill="#00f">
<text x="47.7" y="262">A.Yáñez</text>
<text x="71.8" y="261.9">08/01/2016</text>
</g>
<text font-size="1.7" x="101.1" y="281.7">4</text>
</svg>
